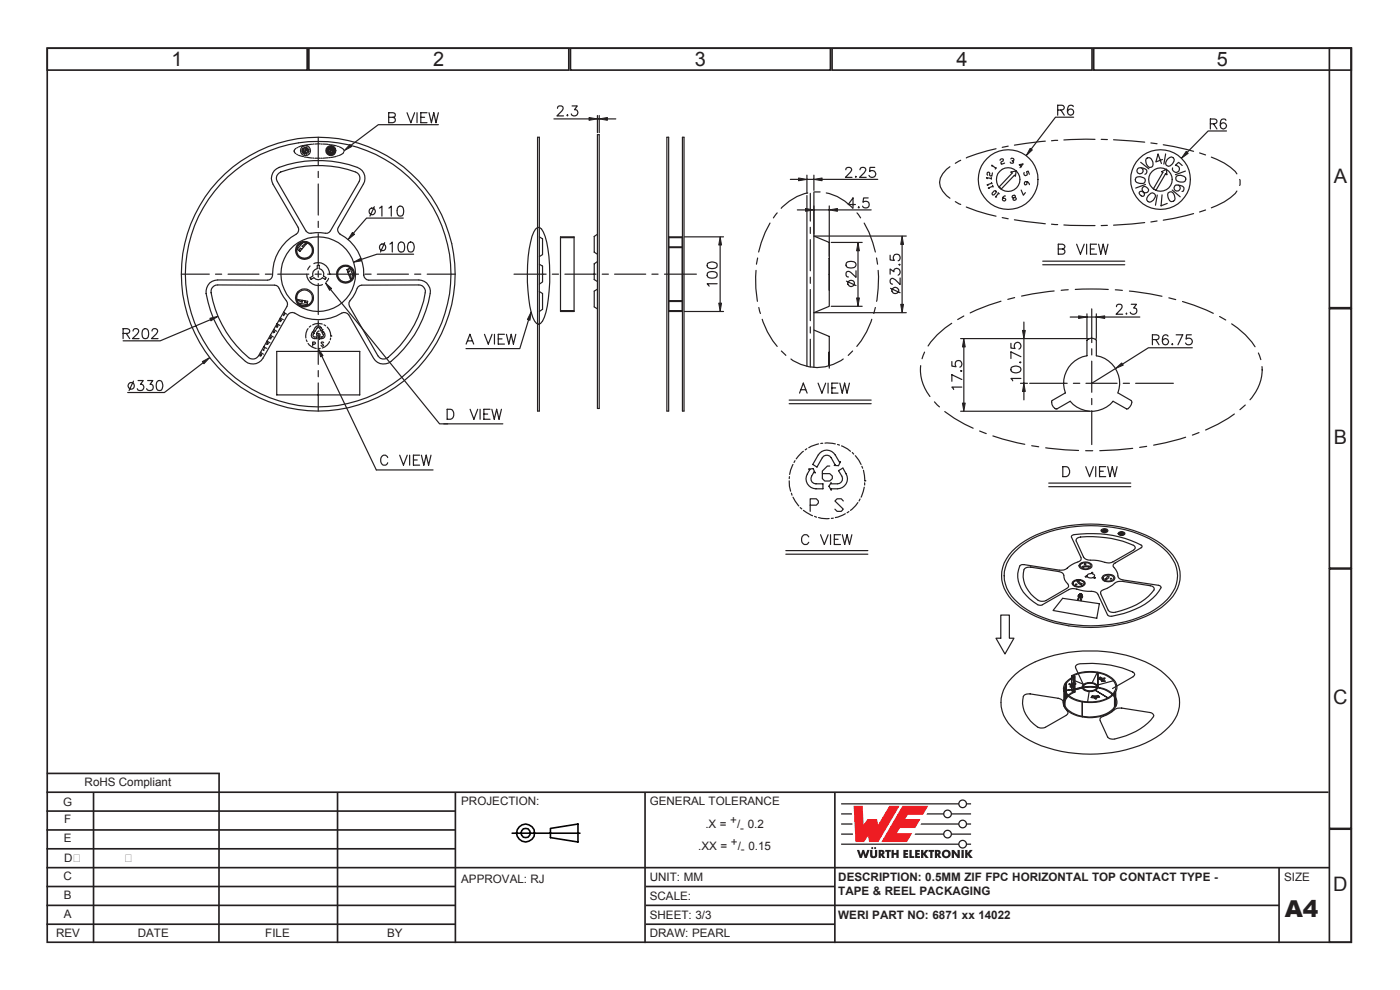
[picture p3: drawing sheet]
<svg xmlns="http://www.w3.org/2000/svg" width="297mm" height="210mm" viewBox="0 0 297 210" stroke-linecap="round" stroke-linejoin="round" font-family="sans-serif">
<g fill="none" stroke="#231f20" stroke-width=".35">
<path d="M10 10.2h276.7v189.7h-276.7zM10 10.2h55.2v4.7h-55.2zM65.5 10.2h55.2v4.7h-55.2zM121 10.2h55.2v4.7h-55.2zM176.5 10.2h55.2v4.7h-55.2zM232 10.2h54.7v4.7h-54.7zM282 10.2h4.7v55.1h-4.7zM282 65.5h4.7v55h-4.7zM282 120.7h4.7v55h-4.7zM9.8 168h272M9.8 176h86.7M9.8 172h86.7"/>
<path d="M9.9 164.1h36.7M19.8 168v32M46.5 164l-.1 36M71.6 168v32M96.6 168v32M136.8 168v32M177.1 168v32M282 175.9h4.7v24h-4.7zM9.8 192h86.7M9.8 188h86.7M9.8 196h86.7M9.8 184h272.2"/>
<path d="M9.8 180h86.7M137 192h134.3M137 188h40.1M137 196h40.1M271.3 184v16"/>
</g>
<g fill="none" stroke="#000" stroke-width=".34">
<path d="M108.6 176.7h14.4M116.8 175.7l5.8-.9v3.8l-5.8-.9z"/>
<circle cx="111.5" cy="176.7" r="1.88"/>
<circle cx="111.5" cy="176.7" r="1.02"/>
</g>
<g fill="#ee1d23">
<path d="M181.1 170.9h1.9l.2 4 .9-1.2h2l.2 1.3 2.4-4.1h2.1l-4.5 7.7h-1.9l-.2-1.3-.9 1.3h-1.8z"/>
<path d="M191.4 170.9h5.5l-1.1 1.9h-3.2l-.6 .9h3.3l-1.1 1.9h-3.3l-.6 1.1h3.2l-1.1 1.9h-5.4z"/>
</g>
<g fill="#231f20">
<path d="M181.8 180.3h.5l.3 1 .3-1h.4l.3 1 .4-1h.5l-.6 1.7h-.5l-.3-1-.3 1h-.4z"/>
<path d="M184.6 180.3h.5v1.2l.2 .1 .3-.1v-1.2h.5v1.1a.76 .76 0 0 1-.8 .6 .76 .76 0 0 1-.7-.6z"/>
<path d="M187.8 180.3h1.2v.4h-.4v1.3h-.5l.1-1.3h-.4z"/>
<path d="M189.1 180.3h.5v.6h.6v-.6h.5l-.1 1.7h-.4v-.7h-.6v.7h-.5z"/>
<path d="M191.6 180.3h1.1v.4h-.6v.2h.5v.4h-.5v.3h.6v.4h-1.1z"/>
<path d="M192.9 180.3h.5v1.3h.5v.4h-1z"/>
<path d="M194.1 180.3h1v.4h-.5v.2h.5v.4h-.5v.3h.6v.4h-1.1z"/>
<path d="M195.4 180.3h.5v.7l.5-.7h.6l-.7 .8 .7 .9h-.6l-.5-.7v.7h-.5z"/>
<path d="M197 180.3h1.2v.4h-.4v1.3h-.5v-1.3h-.3z"/>
<path d="M201.9 180.3h.5l.8 1-.1-1h.5v1.7h-.5l-.7-1.1v1.1h-.5z"/>
<path d="M204 180.3h.5v1.7h-.5z"/>
<path d="M204.7 180.3h.5v.7l.5-.7h.6l-.6 .8 .7 .9h-.6l-.6-.7v.7h-.5z"/>
<circle cx="185" cy="179.9" r=".22"/>
<circle cx="185.7" cy="179.9" r=".22"/>
</g>
<g fill="#231f20">
<path d="M186.4 180.3h.5a.55 .55 0 0 1 .7 .3 .55 .55 0 0 1-.3 .7l.5 .7h-.5l-.4-.6v.6h-.5zM186.9 180.7v.3h.2v-.2z" fill-rule="evenodd"/>
<path d="M198.3 180.3h.6a.55 .55 0 0 1 .6 .3 .55 .55 0 0 1-.2 .7l.4 .7h-.5l-.4-.6v.6h-.5zM198.8 180.7v.3h.2l.1-.2z" fill-rule="evenodd"/>
<path d="M199.8 181.1a.95 .95 0 0 1 1.9 0 .95 .95 0 0 1-1.9 0zM200.3 181.2a.5 .5 0 0 0 1 0 .5 .5 0 0 0-1 0z" fill-rule="evenodd"/>
</g>
<path d="M178.4 176.9h2.6M178.4 174.8h2.4M178.4 172.6h2.3" fill="none" stroke="#231f20" stroke-width=".27"/>
<g fill="#231f20">
<path d="M203.5 170.5a.7 .7 0 0 1 1.4 0 .7 .7 0 0 1-1.4 0zM178.4 170.4h24.9a.94 .94 0 0 1 .9-.8 .94 .94 0 0 1 1 .8h.8v.2h-.8a.94 .94 0 0 1-1 .9 .94 .94 0 0 1-.9-.9h-24.9z" fill-rule="evenodd"/>
<path d="M200.3 172.6a.7 .7 0 0 1 1.4 0 .7 .7 0 0 1-1.4 0zM196.7 172.5h3.4a.94 .94 0 0 1 .9-.8 .94 .94 0 0 1 1 .8h4v.3h-4a.94 .94 0 0 1-1 .8 .94 .94 0 0 1-.9-.8h-3.6z" fill-rule="evenodd"/>
<path d="M203.5 174.8a.7 .7 0 0 1 1.4 0 .7 .7 0 0 1-1.4 0zM195.4 174.7h7.9a.94 .94 0 0 1 .9-.9 .94 .94 0 0 1 1 .9h.8v.2h-.8a.94 .94 0 0 1-1 .8 .94 .94 0 0 1-.9-.8h-8z" fill-rule="evenodd"/>
<path d="M200.3 176.9a.7 .7 0 0 1 1.4 0 .7 .7 0 0 1-1.4 0zM194.2 176.8h5.9a.94 .94 0 0 1 .9-.8 .94 .94 0 0 1 1 .8h4v.3h-4a.94 .94 0 0 1-1 .8 .94 .94 0 0 1-.9-.8h-6.1z" fill-rule="evenodd"/>
<path d="M203.5 179.1a.7 .7 0 0 1 1.4 0 .7 .7 0 0 1-1.4 0zM178.4 178.9h24.9a.94 .94 0 0 1 .9-.8 .94 .94 0 0 1 1 .8h.8v.3h-.8a.94 .94 0 0 1-1 .8 .94 .94 0 0 1-.9-.8h-24.9z" fill-rule="evenodd"/>
</g>
<g fill="none" stroke="#231f20" stroke-width=".25">
<path d="M58.2 36.2l.5-.4a23.2 23.2 0 0 1 17.7 0 2.41 2.41 0 0 1 .7 3.3l-5.3 9.1a1.07 1.07 0 0 0 .4 1.5 9.8 9.8 0 0 1 5.1 9.1l.5 .5 .4 .1h10.7a2.44 2.44 0 0 1 2.4 2.9 23.3 23.3 0 0 1-8.8 14.7 2.46 2.46 0 0 1-3.3-1l-5.2-9.2a1.18 1.18 0 0 0-1.5-.4 9.6 9.6 0 0 1-10 0 1.14 1.14 0 0 0-1.5 .4l-5.2 9.2a2.47 2.47 0 0 1-3.7 .7 23.6 23.6 0 0 1-8.4-15 2.39 2.39 0 0 1 2.5-2.3h10.6a1.08 1.08 0 0 0 1-1.1 10 10 0 0 1 5.4-8.9l.2-.8-.2-.4-5.3-9.1a2.43 2.43 0 0 1 .3-2.9zM59.2 36.7a22.5 22.5 0 0 1 16.6 0 1.44 1.44 0 0 1 .4 1.8l-6.1 10.5-.6 .5-1.5-.1-2.4 .1-.7-.5-6.1-10.5a1.32 1.32 0 0 1 .4-1.8zM62.7 31.5l-.3 .5 .3 .6M62.9 32.7l.2 .1M63.1 31.3l-.2 .1M63.3 32.9l1.1 .3M64.2 31.9h-.1M64.2 32l-.1 .2M64.2 32.1l-.1 .1M64.3 31.7l-.2 .1M64.3 31.5l.1 .1M64.3 32.3v.2z"/>
<path d="M64.4 30.9l-1.1 .3M64.4 31.5l-.1 .1M64.5 32.5l-.1 .1M64.5 31.3l.2 .1M64.6 33.3l.2 .1M64.7 32.5v.2l-.1-.1M64.8 30.8h-.2M64.9 31.2v.1M64.9 31.7h.2v.1l-.5 .5zM64.9 31.7h.1M65 31.3h-.1M65 32.6h.1"/>
<path d="M65 33.4l1.1 .1M65.3 31.5l.1-.1-.2 .1M65.3 32.3l.1 .2v-.1M65.4 31.7l.2 .1M65.5 32l-.1 .1h.2M66.1 30.6l-1.1 .1M66.3 33.5l.2 .1M66.5 30.6h-.2M66.8 33.6h1.1M67.5 29.1v5.9M67.5 36.4v1.3M67.5 39v6.6"/>
<path d="M67.9 30.5l-1.1 .1M68.1 33.6h.2M68.1 30.6h.2M68.5 30.6h1.1M69.3 31.9l.4 .1h-.4zM69.5 32.3l.1 .2zM69.5 31.4l.3 .2M69.5 31.7l-.1-.1v.2M69.5 31.6l.2 .1-.1 .1M69.6 32.3l.1-.1 .1 .2M69.6 33.5l-1.1 .1M69.7 32.1l-.4 .1"/>
<path d="M69.7 31.2h.1v.3zM69.7 32.6l.3-.1-.2 .3zM69.8 33.4h.3M69.8 30.7h.3M69.9 32.3l.5-.7v.2l-.3 .5M70 31.1h.2l-.1 .1M70.1 32.5l-.1 .3M70.2 31.2v.2h-.1M70.3 32.7v.1l.1-.1M70.3 30.7l1.1 .2M70.4 32.5h-.2v.2M70.4 31l-.1 .4"/>
<path d="M70.5 32.5l.1-.1 .1 .3zM70.5 31.1l.1 .2-.2 .1zM70.6 31.5l.1 .2 .1-.1M70.6 32.3l.3 .2M70.7 31.9h.4l-.1 .1zM70.8 31.4h.1l-.1 .1M70.8 32.1l-.1 .1 .2 .1M71 32.1v.2l-.1-.1M71.1 31.7l-.4 .1M71.4 33.1l-1.1 .3M71.6 31l.2 .1M71.8 33l-.2 .1"/>
<path d="M72 31.1l.9 .6M72.9 32.3l-.9 .7M73 32v.2M82.5 24.9l1.1 .1a.56 .56 0 0 1 .3 .6 .56 .56 0 0 1-.6 .4h-.8v-2.1h.8l.5 .2v.6l-.5 .2M86.4 23.9l.8 2.1 .8-2.1M88.5 23.9v2.1M89.3 24.9h.8M90.6 23.9h-1.3v2.1h1.3M91 23.9l.5 2.1 .5-2.1 .5 2.1 .5-2.1M93 26.4h-12.7l-5.9 4.5M114 29.1h.4v58.1h-.4zM117.5 25.2h7.5"/>
<path d="M118.3 23l.1-.4 .7-.1a.49 .49 0 0 1 .3 .8l-1.3 1.3h1.4M120.3 24.5h.2l-.1 .1zM121.4 22.5h1.1l-.6 .8a.71 .71 0 0 1 .6 1 .71 .71 0 0 1-1.2 .1l-.1-.2M126.7 24.5v3.6M126.7 28.6h.4v58h-.4zM126.7 25.2h.4M127.1 24.5v3.6M128.9 25.2h1.7M141.5 29.1h.4v58.1h-.4zM144.8 29.1h.3v58.1h-.3zM167.7 38h1.7M171.2 37.2v3.8"/>
<path d="M171.2 38h1.5M172.7 37.2v3.2M174.4 38h11.8M179.4 36l.2-.4h.9a.46 .46 0 0 1 0 .7l-1.1 1.3h1.3M181.5 37.5h.1v.1zM182.4 36l.3-.4h.8a.46 .46 0 0 1 0 .7l-1.1 1.3h1.4M185.6 35.5h-1l-.1 .9a.75 .75 0 0 1 1.1 0 .75 .75 0 0 1-.2 1.1 .75 .75 0 0 1-1.1-.3M201.5 35.4a4.6 4.6 0 0 0-2.2 3.3 4.6 4.6 0 0 0 2.2 3.3M203.8 34l-1.1 .6M210.3 37.9l-1-.2 .1 .2M210.3 37.7v.3M210.3 38.7l.2 .3"/>
<path d="M210.4 38.9l-1 .3 .2 .1M210.5 35.3l-.1-.3 .9 .7M210.5 36.7l-.1 .7-.3-.1-.2-.2 .1-.3-.4-.3-.2 .1 .1 .6M210.6 39.3l.1 .4M210.6 39.5l-1 .4 .3 .1M211.3 31.6a34.3 34.3 0 0 0-6.3 1.9M211.3 35.6l-.2 .3M212.1 34l.1-.2 .4-.1 .2 .1v.4l-.5 .3 .1 .4 .7-.3M213.9 31l-1.3 .3M214.4 33.7l.2-.2 .4 .1 .1 .4-.4 .1M214.5 36.5l1.1-.2-.2 1.1-.2-.2-2.8 2.9-.5-.4 2.8-3zM214.9 34.1l.1 .2-.2 .3h-.4l-.1-.2"/>
<path d="M216.7 35.4l-.5-.5 .9-.1-.7 .8M217.3 36.6l-.1 .2 .3 .5 .4-.2v-.2l-.1-.5 .3-.1 .3 .7M217.9 38.6l-.1 .5-.4 .1v-.5l.2-.2 .5 .1 .3 .6M221.8 29.9l-6.6 .9M224.4 29.8l-1.3 .1M224.4 23.3h.9a.58 .58 0 0 0 .5-.6l-.2-.3-.3-.1h-.9v2.1M225.1 23.3l.7 1.1M227.7 22.6a.61 .61 0 0 0-.6-.3 .61 .61 0 0 0-.5 .4 1.21 1.21 0 0 0 .5 1.7 .67 .67 0 0 0 .7-.6 .67 .67 0 0 0-.6-.7 .67 .67 0 0 0-.7 .6M227.8 24.9h-3.9l-5.1 6.7M232.3 29.6l-6.6 .1M233.6 29.6h1.3M236.2 29.6l6.6 .6"/>
<path d="M241 37.6a1.61 1.61 0 0 1 1.9 .4 .7 .7 0 0 1-.4 .9 1.86 1.86 0 0 1-1.6-.4zM242 34.4l1.7 1.4M242 35.6a.67 .67 0 0 1 .5 1 .67 .67 0 0 1-1.1 .1 .67 .67 0 0 1 .2-1.1 1.93 1.93 0 0 1 1.7 .5 .65 .65 0 0 1-.4 .9M242.5 39.6a.75 .75 0 0 1 .9 .3 .75 .75 0 0 1 0 .9 1.23 1.23 0 0 1-1.4-.2l-.3 .2a.74 .74 0 0 0 .9 .8l.2-.4-.1-.2a.91 .91 0 0 1-.2-1.4zM243 39.1l-2.1 .8M243.1 33.7a.71 .71 0 0 1 1.1 0 1.35 1.35 0 0 1 .1 1.7l-.2 .1a1.17 1.17 0 0 1-1.1-1.5zM244.2 30.3l1.3 .2M246.6 33.8l-1.4 .5 .5-1.6 .7 2M246.8 30.7l6.4 1.4M247.3 32.7l-.4 2.1M247.7 33.7l.4-.3a.66 .66 0 0 1 1 .4 1.62 1.62 0 0 1-1.2 1.5 .65 .65 0 0 1-.6-.9zM249.6 37.4a1.61 1.61 0 0 1 1.9 .3 .69 .69 0 0 1-.5 .9 1.73 1.73 0 0 1-1.5-.4l-.1-.6z"/>
<path d="M249.9 39.3a.65 .65 0 0 1 .3 1 .65 .65 0 0 1-1 0 .65 .65 0 0 1 .3-1 2.16 2.16 0 0 1 1.6 .5 .62 .62 0 0 1-.3 .8M250.8 35.1l-.8-.7-.6 .7a.76 .76 0 0 1 .9 .7 .76 .76 0 0 1-.9 .8 .76 .76 0 0 1-.6-1M251.5 36.3l-2.1 .8M254.5 32.4l1.2 .5M256.8 26.3l1.2-.2 .2-.3-.1-.3-.4-.3h-.9v2.2M257 33.3a11.9 11.9 0 0 1 5.4 3.6M257.4 26.3l.8 1.1M260.1 25.5a.62 .62 0 0 0-.9-.2 1.65 1.65 0 0 0 0 1.9 .66 .66 0 0 0 .9-.3 .66 .66 0 0 0-.4-.9 .66 .66 0 0 0-.8 .6M260.2 27.8h-3.9l-4.4 4.5M263 38.1v1.2M38.5 58.2h5.9M45.7 58.2h1.3"/>
<path d="M48.4 58.2h6.5M56.3 58.2h1.3M58.9 58.2h6.6M64 52.9l-.3-.2-.3 .5M64.2 51.5l-1.1 1.4 .5 .4 1.5-1.7M65 51.7l-.2-.1-.7 .6 .3 .2M65.1 58.2a2.42 2.42 0 0 0 3.3 2.2M65.8 56.4l-.5 .8M66.6 55.9a2.42 2.42 0 0 1 3.3 2.3M66.8 58.2h1.3M67.3 56.3h.4v.7a1.2 1.2 0 0 1 .9 1.5l.6 .4-.2 .4-.6-.4a1.19 1.19 0 0 1-1.8 0l-.6 .4-.2-.4 .6-.4a1.19 1.19 0 0 1 .9-1.5zM67.5 46.9v1.4"/>
<path d="M67.5 49.6v6.6M67.5 57.5v1.3M69.5 58.2h6.6M69.7 59l-.5 .9M69.9 58.2h.1M73.9 57.1l.3 .5-.4 .1M74 58.3l.4-.1 .1 .9h-.2M74.9 58.6l-.6-1.7-.7 .3 .8 2.2M77.4 58.2h1.3M79.4 43.8l-.9 2M80 58.2h6.6M80.5 44.1l.5-.4v2.1"/>
<path d="M81.6 51.5l-.9 2M82.5 44.1l.5-.4v2.1M82.7 51.8l.5-.5v2.2M84.5 43.8a.66 .66 0 0 1 1 .3 1.84 1.84 0 0 1-.2 1.7 .73 .73 0 0 1-1-.3 1.84 1.84 0 0 1 .2-1.7zM84.7 51.5a.66 .66 0 0 1 1.1 .3 1.84 1.84 0 0 1-.3 1.6 .73 .73 0 0 1-1-.3 1.83 1.83 0 0 1 .2-1.6zM85.5 46.3h-7.7l-2.8 3.2M86.7 51.5a.66 .66 0 0 1 1.1 .3 1.05 1.05 0 0 1-.7 1.7 1.1 1.1 0 0 1-.5-1.7zM87.8 53.9h-7.8l-3.3 1.1M88 58.2h1.3M90.6 58.2h6M109 58.2h6.9M113.6 48.6l.4-.3h.5a4.8 4.8 0 0 1 1.5 3.1 35.4 35.4 0 0 1-.5 15.9l-.4 .8-.4 .5-.4 .2a2.96 2.96 0 0 1-1.6-2.6 36.8 36.8 0 0 1 .2-16z"/>
<path d="M114.4 50.2l.7 .5v3.3l-.7 .4M114.4 56l.7 .5v3.3l-.7 .5M117.2 58.2h1.3M118.9 50.2h2.9v15.9h-2.9zM118.9 50.4h2.9M119.8 58.2h6.6M126.7 49.7l-.6 .5v3.3l.6 .4M126.7 55.5l-.6 .5v3.3l.6 .4M127.8 58.2h1.3M130.4 58.2h6.6M138.3 58.2h1.3M141 58.2h6.7"/>
<path d="M141.9 50.2h2.9M141.9 50.4h2.9M141.9 52.5h2.9M141.9 52.4h2.9M145.2 50.2h8.3M150.1 57.9a1.71 1.71 0 0 1 2 0 .71 .71 0 0 1-.4 1 1.83 1.83 0 0 1-1.6-.2zM150.1 55.9a1.71 1.71 0 0 1 2 0 .71 .71 0 0 1-.4 1 1.84 1.84 0 0 1-1.6-.2zM152.8 52v12.3M160.4 57.4a24.7 24.7 0 0 0 .3 6.5M160.7 54.7l-.2 1.3M163.4 47.3l-1.1 2-.8 2.2-.6 2M164.9 45.2l-.8 1"/>
<path d="M169.1 44.5h1.8M171.2 41.5v36.2M171.4 40.9a10.4 10.4 0 0 0-5.7 3.3M171.9 41v5.9M171.9 48.2v1.3M171.9 50.8v6.6M171.9 58.8v1.3M172.7 40.8v37.1M172.7 44.5h3.2M172.7 40.7h1.3M175.3 40.9a10 10 0 0 1 5.6 3.3M175.9 54.8v10.2l-3.2 1.3h19.6"/>
<path d="M175.9 43.7v17.9M176.3 51.4h6.6M177.7 44.5h7.1M179.6 55.7a1.39 1.39 0 0 1 2 .3v.3a1.39 1.39 0 0 1-2 .2zM179.6 59.6l2 1M181.5 43.4h-1.6l1.1-1.4v2.1M181.6 57.4v1.4l-1-.9a.68 .68 0 0 0-1-.2l-.1 .7 .1 .3 .4 .1M181.8 45.2l.8 1M182 53.2v10M182.2 43.9v.2l-.1-.1zM183.3 47.3l1 2 1.4 4.2M184.2 42h-1l-.1 .9a.74 .74 0 0 1 1.1 0 .74 .74 0 0 1-.1 1.1 .74 .74 0 0 1-1.1-.3"/>
<path d="M186 54.7l.2 1.3M186.3 57.4a26.9 26.9 0 0 1-.3 6.5M188.8 58.2v-1.1l.8 .5a.71 .71 0 0 1 1-.6 .71 .71 0 0 1 .2 1.2l-.3 .2M188.8 54.1v1.1h.9a.74 .74 0 0 1 0-1.1 .74 .74 0 0 1 1.1 .1 .74 .74 0 0 1-.3 1.1M190.8 56l.2 .1-.2 .2zM191 59v1.4l-1.1-1.1a.64 .64 0 0 0-1 0v.8l.4 .2M191.4 51.8v12.7M192.3 50.1h-19.6l3.2 1.3M202.7 42.8l1.1 .6M205 43.9a34.3 34.3 0 0 0 6.3 2M210.9 40.5l.3-.1 .1 .4-.4 .5-.3 .1-.1-.4zM211.7 40.9l.3 .2"/>
<path d="M211.8 41l-.6 .8h.2M212.6 46.2l1.3 .2M213.3 41.6l-.2-.1-.4 .3v.5l.1 .3h.3l.3-.3-.2-.2-.5-.1M215.2 46.6l6.6 .9M215.3 41.9l.3 .3-.4 .3-.3-.2 .1-.3 .3-.1 .1-.4h-.6l-.1 .3 .3 .2M216.6 40.3l.5 1.1 .4-.5M221.2 56.2h17.4M221.2 55.4h17.4M223.1 47.6h1.3M224.5 52.8h.9a.55 .55 0 0 1 .4 .9l-.4 .2h-.9v-2.1h.9l.4 .2a.47 .47 0 0 1-.1 .7l-.3 .1M225.7 47.7l6.6 .1M228.4 51.8l.8 2.1 .8-2.1"/>
<path d="M230.5 51.8v2.1M231.3 52.8h.8M232.6 51.8h-1.3v2.1h1.3M233.1 51.8l.4 2.1 .5-2.1 .5 2.1 .5-2.1M234.9 47.8h-1.3M242.8 47.2l-6.6 .6M243.6 41.5a.91 .91 0 0 1 1.2-.5l.2 .2a.98 .98 0 0 1-.3 1.3l-.5 .3a.65 .65 0 0 1-.7-.1 .65 .65 0 0 1-.2-.7zM244.7 40.1l2-3.5-.3-.2 1.1-.5v1.2l-.3-.2-2 3.5M245.5 46.9l-1.3 .2M245.5 41.4l-.4 2.1M246.5 41.3l-.2 2.4 1.3-.5M247.8 40.9a.7 .7 0 0 1 1 0 1.88 1.88 0 0 1 .4 1.6 .74 .74 0 0 1-1.1 .1 1.93 1.93 0 0 1-.3-1.7z"/>
<path d="M248.7 40.3l1.7 1.5M253.2 45.3l-6.4 1.4M255.7 44.5l-1.2 .5M262.4 40.5a10.5 10.5 0 0 1-5.4 3.6M26.1 70.7l1.2-.1 .2-.3-.1-.4-.4-.2h-.9v2.1M26.8 70.7l.7 1.1M28.2 70.2l.1-.3 .3-.2h.4l.3 .2a.72 .72 0 0 1-.2 1l-1 .9h1.4M30.4 69.8a.66 .66 0 0 1 1 .3 1.84 1.84 0 0 1-.2 1.6 .73 .73 0 0 1-1-.2 1.83 1.83 0 0 1 .2-1.7zM32.3 70.2v-.3l.3-.2h.5l.3 .2a.72 .72 0 0 1-.3 1l-1 .9h1.4M43.1 77l-8.2 6.3h-7.8M44.7 67.8l-10.7 4.5h-7.9M45.1 61l.7-.5 .4-.1 12 .1 .8 .3 2 3.4v.4l-6.1 10.9a1.42 1.42 0 0 1-2.2 .4 22.7 22.7 0 0 1-7.9-14.2z"/>
<path d="M55.2 75.3l.1-.2 .2 .2h-.3v.3l.2-.3M55.2 74.8l.7 .3M55.9 73.6l.7 .3M56.2 73.9l-.4 .3 .2 .2M56.6 72.3l.7 .4M56.8 72.9l-.2-.2 .3 .1-.1 .2h-.2M57.4 71.1l.6 .4M57.6 71.6l-.2-.1-.1 .1 .1 .3-.2-.1M58 69.9l.7 .4M58.2 70.2l-.3 .4 .4-.2-.3-.1M58.7 74.5h17.6v9.3h-17.6zM58.8 68.7l.6 .3"/>
<path d="M58.8 69.2l-.2 .1 .3 .1M59 69.2l-.1-.2-.1 .2M59.4 67.5l.7 .3M59.5 67.8l.2 .2h-.4v.1l.3 .1M60.1 66.2l.7 .4M60.4 66.6l-.3 .4 .1-.1M62.9 63.5l2.4 .4-.2 .7-1.7-.3M63.2 63.5v.2l.9 .4v-.4M64.7 63.8l-.1 .4h.6M65 72.1l.1 .4M65.4 69.7a2.59 2.59 0 0 0-.5 2M65.4 72.8a2.54 2.54 0 0 0 1.7 1.1"/>
<path d="M65.9 69.1l-.3 .3M66.2 70.4h.3l.2 .3-.3 .5 .1 .1 .7 .2v.3a.87 .87 0 0 1-1.1-.3 .87 .87 0 0 1 .1-1.1zM66.3 73h.5l.1-.3-.1-.1h-.5v.8M66.9 69.5a.73 .73 0 0 1 1.2 0l.4 .4-.1 .3h-.4l-.2-.6a.34 .34 0 0 0-.6 0l-.4 .7-.3-.2zM67.5 60.1v6.6M67.5 68.1v1.3M67.5 70.7v6.6M67.5 78.6v1.3M67.7 70.2l-.5 .4v.5l.5 .2 .2-.2-.2-.3h-.5M67.9 73.9h-.4M68.3 75.6l11.5 24.1h12.1M68.3 70.6l.4-.2a.84 .84 0 0 1 .2 1.1 .84 .84 0 0 1-1.1 .3l-.2-.1 .2-.3 .5 .1 .3-.2v-.4z"/>
<path d="M68.4 68.7a2.65 2.65 0 0 0-2.1 .2M68.7 72.7l-.2-.1h-.3l-.1 .1 .6 .6-.2 .1h-.3l-.1-.1M68.7 68.9l.4 .2M69.4 69.4l.4 .5 .4 1.4M69.9 72.5a2.32 2.32 0 0 1-1.5 1.3M70.1 61.4l23.2 28.5h1.7M70.1 71.7v.4M70.2 71.3h.1M76 60.8l.7-.3 12.2-.1a1.4 1.4 0 0 1 1.3 1.7 22.9 22.9 0 0 1-8.2 14 1.43 1.43 0 0 1-1.8-.6l-6.2-10.9v-.4l.9-1.2zM98.9 73l.8-2.1 .8 2.1M99.2 72.3h1M102.8 70.9l.8 2.1 .8-2.1"/>
<path d="M104.9 70.9v2.1M105.7 71.9h.8M107 70.9h-1.3v2.1h1.3M107.4 70.9l.5 2.1 .6-2.1 .4 2.1 .5-2.1M112.1 67.9l-1.8 6h-11.4M114.4 61.8l.7 .5v3.3l-.7 .5M118.9 65.9h2.9M126.7 61.3l-.6 .5v3.3l.6 .4M141.9 66.1h2.9M141.9 65.9h2.9M141.9 63.8h2.9M141.9 64h2.9"/>
<path d="M145.2 66.1h8.3M152.1 60.2h-2.1l.4 .5M161 65.2l.3 1.3M161.7 67.7a16.6 16.6 0 0 0 3.2 5.8M165.8 74.5l.9 .9M167.8 76.1a9.4 9.4 0 0 0 11.1 0M171.9 61.4v6.6M171.9 69.3v1.3M171.9 72v5.8M172.7 70l3.2 1.4v6.7M176.3 65h6.6M180.9 74.5l-1 .9"/>
<path d="M184.9 67.7a16.6 16.6 0 0 1-3.1 5.8M185.7 65.2l-.3 1.3M188.9 61.2l2.1 .9M201.9 76.7v1l.9 .1a.75 .75 0 0 1 0-1.1 .75 .75 0 0 1 1.1 .1 .75 .75 0 0 1-.3 1.1M203.8 71.8h27.3M203.8 78.7h.2zM204.5 73.6v11.9M214.5 72.8v1l.8 .1a.76 .76 0 0 1 .1-1.1 .76 .76 0 0 1 1.1 .2 .76 .76 0 0 1-.3 1.1M214.5 77.9a1.39 1.39 0 0 1 2.1 .3v.3a1.19 1.19 0 0 1-2.1 0zM216.5 76.8h.1l-.1 .2zM216.6 75.7l-2.1-1.1v1.4M217.2 68.3v1.8"/>
<path d="M217.2 71.8v9.5M227 67.3h1.8M230.6 66.6v5.2M230.6 67.3h2M230.6 72a1.46 1.46 0 0 1 2 .2v3.3a5.9 5.9 0 0 1 4.6 7.8l2.9 1.8a1.47 1.47 0 0 1-1.1 1.6l-2.9-1.6a5.9 5.9 0 0 1-9.1 0l-3 1.7a1.41 1.41 0 0 1-.8-1.9l2.8-1.6a5.9 5.9 0 0 1 4.6-7.8zM231.6 65.5v7.2M231.6 74v1.3M231.6 76.6v6.6M232.6 66.6v5.2M234.4 67.3h7.4M236.6 78.2l-5 3.1M236.9 65.1l.2-.5 .6-.1a.49 .49 0 0 1 .3 .8l-1.2 1.4h1.4"/>
<path d="M238.9 66.5h.2l-.1 .2zM240 64.5h1.1l-.6 .8a.68 .68 0 0 1 .7 .8 .68 .68 0 0 1-.9 .6l-.4-.3-.1-.2M244.5 72h1.2l.2-.4-.1-.4-.4-.2h-.9v2.1M245.2 72l.7 1.1M247.8 71.3a.57 .57 0 0 0-.9-.2 1.65 1.65 0 0 0 0 2 .66 .66 0 0 0 1-.3 .66 .66 0 0 0-.5-.9 .66 .66 0 0 0-.8 .5M248.6 73.1l.1-.2 .1 .2zM249.5 71h1.4l-1 2.1M252.7 71h-1l-.1 1a.75 .75 0 0 1 1.2 0 .75 .75 0 0 1-.2 1.1 .75 .75 0 0 1-1.1-.3M252.9 73.8h-9.3l-5.5 3.4M28.3 80.8l-.9 2M29.3 80.7h1.1l-.6 .8a.68 .68 0 0 1 .7 .8 .68 .68 0 0 1-.9 .5h-.3l-.2-.3M31.3 80.7h1.1l-.6 .8a.71 .71 0 0 1 .5 1.2 .71 .71 0 0 1-1.2-.2"/>
<path d="M33.4 80.8a.61 .61 0 0 1 1 .3 1.05 1.05 0 0 1-.7 1.7 .9 .9 0 0 1-.6-1.1zM67.5 81.2v6M82.2 97.1a.74 .74 0 0 0-1.1-.4 1.23 1.23 0 0 0 .3 2l.6-.1 .2-.4M84.8 96.6l.8 2.1 .8-2.1M86.9 96.6v2.1M87.7 97.6h.8M89 96.6h-1.3v2.1h1.3M89.4 96.6l.5 2.1 .5-2.1 .5 2.1 .5-2.1M94.1 89.9h12.6M94.9 86.8h.7a1.15 1.15 0 0 1 .7 1.1 1.15 1.15 0 0 1-.7 1h-.7zM99.7 86.8l.8 2.1 .8-2.1M101.8 86.8v2.1"/>
<path d="M102.7 87.8h.8M104 86.8h-1.3v2.1h1.3M104.3 86.8l.6 2.1 .5-2.1 .5 2.1 .5-2.1M167.4 84.9h17.4M167.4 85.6h17.4M168.2 98.5l-.7 2.1M168.7 97.7l-.3 .4M169.6 83.4l.8-2.1 .8 2.1M169.9 82.7h1M170.4 95.7l-1.5 1.6M171.2 95.2l-.4 .2M171.5 99.5l1-.1 .4 .9-.2-.2-.5 .9a1.07 1.07 0 0 0 .9 1.6h1.5v1.1a3 3 0 0 1-3.3-1.1 2.47 2.47 0 0 1 .5-3z"/>
<path d="M173.6 81.3l.8 2.1 .8-2.1M173.7 94.2l-2.1 .8M173.9 96.1a2.07 2.07 0 0 1 3.3 .4l.9 1.6 .2-.2-.4 .9-.9-.1 .2-.1-.9-1.5a1.08 1.08 0 0 0-1.8 0l-1.2 2-.9-.6zM174.5 94l-.4 .1M175 94l2.2 .2M175.7 81.3v2.1M176 98.9h-.5l-1 1v1.6l.5 .5h1l.6-.5v-.5l-.6-.5h-1.5M176.5 82.3h.8M177.7 94.3l.4 .1M177.8 81.3h-1.3v2.1h1.3M177.9 99.8l.9-.5a3 3 0 0 1 .7 3.3 2.15 2.15 0 0 1-1.8 1.1h-1.4v.2l-.4-.8 .4-.7v.2h1.4a1.09 1.09 0 0 0 .9-1.6zM178.2 81.3l.5 2.1 .5-2.1 .5 2.1 .5-2.1"/>
<path d="M178.5 94.6l1.3 .6 .6 .5M180.8 96l.3 .3M181.4 96.7l1.3 1.8M182.8 98.9l.2 .4M183.2 99.8l.3 2.2M203.8 87.2h27.3M204 82.1h-2.1l.4 .5M204 80.5l-2.1-1v1.4M216.5 81.3h1.5M216.6 80.3h-2.1l.3 .5M217.2 83v1.8M218.4 81.3h8"/>
<path d="M225.5 99h.7a1.12 1.12 0 0 1 .7 1 1.12 1.12 0 0 1-.7 1.1h-.7zM227.7 81.3h1.4M230.3 99l.8 2.1 .8-2.1M230.4 81.3h6.6M231.6 84.5v1.3M231.6 87.2v7.1M232.5 99v2.1M233.3 100h.8M234.6 99h-1.3v2.1h1.3M235 99l.5 2.1 .5-2.1 .5 2.1 .5-2.1M238.3 81.3h1.3M240.9 81.3h8"/>
<path d="M166.7 116.8h17.4M166.7 117.6h17.4M167.4 102l.1 1.1 .2 1.1M167.5 101.1l-.1 .4M167.9 104.6l.1 .4M168.2 105.5l1.3 1.8M169.8 107.7l.3 .3M170.4 108.3l2 1.1M171.6 113.9a.79 .79 0 0 0-.9-.5 .79 .79 0 0 0-.6 .8 .86 .86 0 0 0 .3 1.2 .86 .86 0 0 0 1.2-.4M171.9 107.2h1.3l.4-.5v-.4l-.4-.5h-1.3v2.7M172.8 109.5l.4 .2M173.7 109.8l.6 .2h1.6"/>
<path d="M174.1 113.4l.8 2.1 .8-2.1M176.2 113.4v2.1M176.8 109.9l-.4 .1M177 114.4h.8M178.3 113.4h-1.3v2.1h1.3M178.7 113.4l.5 2.1 .5-2.1 .5 2.1 .5-2.1M178.9 106.3l-.4-.5h-.9l-.5 .5 1.8 1.7-.4 .5h-.9l-.5-.5M179.3 109l-2.1 .8M180.1 108.5l-.4 .3M182 106.6l-1.6 1.7M182.5 105.8l-.3 .5M183.3 103.3l-.6 2.2"/>
<path d="M183.4 102.4v.5M183.5 102h.1M214.7 116.9a21.4 21.4 0 0 1 13.6-5.6 27.3 27.3 0 0 1 18.1 4.1 8.4 8.4 0 0 1 3.9 7.6 9.6 9.6 0 0 1-4.9 6.5 29.1 29.1 0 0 1-27.9 0 9.2 9.2 0 0 1-5-7.4 7.4 7.4 0 0 1 2.2-5.2zM215.2 117.1a20.4 20.4 0 0 1 13.2-5.4 27.4 27.4 0 0 1 16.5 3.2 9.1 9.1 0 0 1 4.9 7.2 8.9 8.9 0 0 1-4.9 7.2 28.4 28.4 0 0 1-27 0 9.3 9.3 0 0 1-4.8-6.3 7.2 7.2 0 0 1 2.1-5.9zM222.5 102.5h17.4M222.5 103.2h17.4M228.4 114.3a2.41 2.41 0 0 1 2.2-.5 21.4 21.4 0 0 1 10.1 2l.1 .4-.3 .5-4.4 2.5a2.57 2.57 0 0 1-2.4-.1l-1.6-.3a2.37 2.37 0 0 1-2.2-.6l-1.6-3.4zM229.2 119.5a1.66 1.66 0 0 1 2.5 .5 1.58 1.58 0 0 1-2.8 0zM229.2 119.8a1.38 1.38 0 0 1 2.2 .2 1.34 1.34 0 0 1-2.3 0zM230.1 119.6l.3 .1-.2 .1zM233.6 112.4l.7-.3 .5 .2 .2 .3a.82 .82 0 0 1-1.4 0zM233.9 112.4l.4-.1 .4 .1a.38 .38 0 0 1-.4 .4 .38 .38 0 0 1-.4-.4z"/>
<path d="M234.7 112.4l-.8 .1M234.7 112.6l-.8 .1M237.3 113l.6-.2 .5 .1 .2 .3-.4 .4h-.5l-.4-.3zM237.5 113.1l.2-.2 .6 .2a.38 .38 0 0 1-.4 .4 .38 .38 0 0 1-.4-.4zM238.3 113.1l-.8 .1M238.4 113.2l-.9 .1M212.3 130.5h1.8v4.9h1l-1.9 3.3-1.9-3.3h1zM216.3 120.1l.4-.3h.5l7.6 1.1a2.15 2.15 0 0 0 2-.8l1.2-.6a1.56 1.56 0 0 0 1.4-.9l-2.1-4.7a.49 .49 0 0 1 .5-.5 23.3 23.3 0 0 1 14.4 2.3v.4l-.1 .1-5.8 3.4-.2 .5 .3 .3a3.4 3.4 0 0 1 .8 2.1l.3 .2 .7 .3 7.6 1.2 .5 .3a10.6 10.6 0 0 1-6.6 5.2l-3.9 1h-.5l-.3-.3-2.1-4.3a1.46 1.46 0 0 0-1.4-.7l-1.6-.1-1.5-.3a2.07 2.07 0 0 0-1.7 .1l-5.8 3.3a1.97 1.97 0 0 1-1.6-.7 6.6 6.6 0 0 1-3.2-6.8zM217.3 120.6l.6-.2 .8-.1 5.9 .9a1.1 1.1 0 0 1 1.1 1.3l.2 .5 .8 1.1-.1 .5-4.7 2.8-.7 .1a2.14 2.14 0 0 1-1.8-.8 5.5 5.5 0 0 1-2.1-6.1zM225.4 126.9l7.8 1.2-.5 3-9.3-1.6zM227.5 123.5a1.71 1.71 0 0 1 2.7 .2 1.58 1.58 0 0 1-2.7 0zM227.7 123.5a1.38 1.38 0 0 1 2.3 .2 1.3 1.3 0 0 1-2.3 0z"/>
<path d="M228.2 124h.3zM228.5 123.3h.4l.1 .2 .5 .3-.1 .2-.3-.1zM228.6 127.1l.3-.1h-.2l-.1 .3M228.8 126.3l.1 .1-.1 .2 .2 .2-.3-.1zM229.1 126l.3-.1 .2 .4h-.2l-.2-.3-.2 .3zM229.2 126.7h.3l.1-.3-.1 .5-.3-.1M229.2 126.7v.2zM229.3 126.3l-.2 .1v.2l.1 .1 .1-.2-.2-.1M229.5 127.2l-.2-.1 .1 .3-.2-.1M229.6 120.2l.7-.2 .8 .1-.2 .2-1.1 .1zM230.2 122.3l.4-.1a.72 .72 0 0 1 .9-.5l.2-.3v.3l.5 .3-.1 .4 .2 .2-.4-.1a1.21 1.21 0 0 1-1.3-.2zM233.6 125.4l2.4-1.3a2.19 2.19 0 0 1 2.1-.8l5.9 .9a.75 .75 0 0 1 .8 .9 13 13 0 0 1-9 4.8l-.7-.5-1.6-3.4z"/>
<path d="M234 122.1l1.1-.3a1.22 1.22 0 0 1 1.4 .8 1.35 1.35 0 0 1-1.8 .8 .74 .74 0 0 1-.8-.4 .74 .74 0 0 1 .1-.9zM234.2 122.2a1.47 1.47 0 0 1 2.1 .4 1.34 1.34 0 0 1-2.3 0zM234.9 122.2h.4a.78 .78 0 0 1-.7 .8l-.2-.2 .3-.2zM235.6 122.7l.2 .1h-.2zM214.6 143.8a20.6 20.6 0 0 1 12-5.4 29 29 0 0 1 18.6 3.2 9.6 9.6 0 0 1 5 6.5 7.5 7.5 0 0 1-3.1 6.9 23.1 23.1 0 0 1-14.3 4.9 26.7 26.7 0 0 1-16.5-4.2 8.4 8.4 0 0 1-3.9-7.6 7.7 7.7 0 0 1 2.2-4.3zM217.2 147.5l.6-.3h.7l6 .9a1.11 1.11 0 0 1 1.1 1.3l.1 .5 .8 1.1-.1 .5-4.6 2.8-.7 .1a2.14 2.14 0 0 1-1.8-.8 5.5 5.5 0 0 1-2.1-6.1zM225.7 146.5v3.2a2.37 2.37 0 0 1 1.4-2.6l.7-.3M225.9 146.5v3.2M225.9 146.5l3.7-.5-3.7 .5M226 144.9v3.2M226.2 144.9v3.2M226.8 145.1h.3l-.2 .1z"/>
<path d="M227.2 144.1l2.7 1.1M227.2 145.2l.6-.5 .4 .4-.3 .1-.2 .5h-.7zM227.3 143.3a8.4 8.4 0 0 1 9 .9 2.18 2.18 0 0 1-.5 3.5 8.5 8.5 0 0 1-9.5-.3l-.6-.9M227.3 143.3v3.2a8.4 8.4 0 0 1 9 .9 2.22 2.22 0 0 1-.5 3.5 8.4 8.4 0 0 1-9.5-.3l-.6-.9M227.3 143.3l.5 .3M227.4 146.2h.1M227.7 146.5a8.2 8.2 0 0 1 8.2 .7 2.21 2.21 0 0 1-.6 3.8 8.1 8.1 0 0 1-8.8-.5 2.07 2.07 0 0 1 .8-3.4l.8-.3zM227.7 143.3a8.2 8.2 0 0 1 8.2 .8 2.21 2.21 0 0 1-.6 3.8 8.2 8.2 0 0 1-8.8-.6 2.03 2.03 0 0 1 .8-3.3l.8-.4zM227.7 143.3v3.2M227.8 143.6a2.75 2.75 0 0 0-2.1 2.9M227.8 143.6v3.2l-.5-.3M227.9 143.7v3.2"/>
<path d="M228 144.9l-.5 .3-.1 .5M228.1 144.9l-.5 .4-.1 .4M228.1 143.6v3.2M229.6 148.8v3.1M229.6 148.9v3.2M229.7 145.1l-1.5-3.5a.74 .74 0 0 1 .9-.8 21.6 21.6 0 0 1 11.4 1.9l.2 .4-.3 .5-4.4 2.4M229.8 145.2a2.28 2.28 0 0 1 3 .3 1.06 1.06 0 0 1-1.1 1.2 1.57 1.57 0 0 1-2.1-.9zM230.1 145.2a1.95 1.95 0 0 1 2.5 .3l.1 .3a1.74 1.74 0 0 1-2.8 .2l-.1-.2zM231.1 146.7l-.4 2.2M232.4 148.1l.2 .1-.1 .1zM232.4 146.4l2.6 1.6M232.8 142.7l-1.1 2.1"/>
<path d="M232.9 142.6v3.2M232.9 142.7v3.2M233.1 147.6l-.7 .2-.7-.1M233.1 147.7l-1.5 .1M233.1 147.7l-.2-.2-1.2 .1-.1 .2M233.1 147.7l.2 .2-.9 .1h-.9l.1-.2M233.2 143.9l.5 .2 .3 .4M233.4 143.6l.9 .6 .1 .3-.7 .1-.3-.5-.3-.1 .1-.2 .4 .2 .5 .5-.3-.4-.6-.3zM233.4 152.3l2.5-1.3a2.19 2.19 0 0 1 2.1-.8l5.9 .9a.75 .75 0 0 1 .8 .9 13 13 0 0 1-9 4.8l-.7-.5-1.6-3.4zM234.2 143.8l.2 .1-.1 .1zM236.2 144.4l-3.4 .9M236.4 146.7v3.2"/>
<path d="M236.7 146.7v3.2"/>
<circle cx="64.8" cy="32" r=".43"/>
<circle cx="64.8" cy="32" r="1.06"/>
<circle cx="70.2" cy="31.9" r=".42"/>
<circle cx="70.2" cy="32" r="1.05"/>
<circle cx="213.9" cy="38.1" r="6.3"/>
<circle cx="213.9" cy="38.1" r="2.51"/>
<circle cx="246.2" cy="38.1" r="6.3"/>
<circle cx="246.2" cy="38.1" r="2.48"/>
<circle cx="64.6" cy="53.1" r="1.9"/>
<circle cx="64.6" cy="53.1" r="1.68"/>
<circle cx="67.5" cy="58.2" r="28.2"/>
<circle cx="67.5" cy="58.2" r="29"/>
<circle cx="67.5" cy="58.1" r="7.9"/>
<circle cx="73.3" cy="58.1" r="1.67"/>
<circle cx="73.3" cy="58.2" r="1.91"/>
<circle cx="78.9" cy="44.8" r=".69"/>
<circle cx="81.2" cy="52.5" r=".7"/>
<circle cx="64.6" cy="63.2" r="1.9"/>
<circle cx="64.6" cy="63.2" r="1.68"/>
<circle cx="180.5" cy="60.1" r=".7"/>
<circle cx="189.9" cy="61.6" r=".69"/>
<circle cx="27.8" cy="81.8" r=".7"/>
</g>
<g fill="#231f20" stroke="#231f20" stroke-width=".21">
<path d="M170.9 44.2l1.8 .3-1.8 .3z"/>
<path d="M175.9 44.5l1.8-.3v.6z"/>
<path d="M191.4 50.1l.3 1.7h-.6z"/>
<path d="M191.1 64.5h.6l-.3 1.8z"/>
<path d="M182 51.4l.3 1.8h-.6z"/>
<path d="M181.7 63.2h.6l-.3 1.8z"/>
<path d="M169.4 37.8l1.8 .2-1.8 .3z"/>
<path d="M172.7 38l1.7-.2v.5z"/>
<path d="M112.7 66.2l-.3 1.7-.5-.1z"/>
<path d="M74.2 30.6l.4 .5-1.6 .9z"/>
<path d="M69 60l1.4 1.2-.5 .4z"/>
<path d="M67.5 73.9l1 1.5-.5 .3z"/>
<path d="M231.7 147.7l.4 .1z"/>
<path d="M232.1 147.8l.5-.1z"/>
<path d="M232.1 147.8h.5z"/>
<path d="M232.6 147.7l.5-.1z"/>
<path d="M232.6 147.8l.5-.1z"/>
<path d="M227.4 145.4l.1 .3h-.1z"/>
<path d="M227.4 145.4h.1v.3z"/>
<path d="M227.6 145.1l-.2 .3z"/>
<path d="M227.6 145.1l.2 .1-.3 .2z"/>
<path d="M227.6 145.1l.4-.2z"/>
<path d="M228 144.9l-.2 .3z"/>
<path d="M233.2 143.9l.4 .2z"/>
<path d="M233.2 143.8l.4 .2z"/>
<path d="M233.6 144.1l.3 .2z"/>
<path d="M233.6 144l.3 .3z"/>
<path d="M233.9 144.3l.1 .2z"/>
<path d="M233.9 144.3l.2 .2z"/>
<path d="M44.5 67.5l1.8-.4-1.6 1z"/>
<path d="M42.9 76.7l1.6-.8-1.2 1.3z"/>
<path d="M216.9 70.1h.6l-.3 1.7z"/>
<path d="M217.2 81.3l.3 1.7h-.6z"/>
<path d="M204.5 71.8l.3 1.8h-.6z"/>
<path d="M204.2 85.5h.6l-.3 1.7z"/>
<path d="M228.8 67l1.8 .3-1.8 .2z"/>
<path d="M232.6 67.3l1.8-.3v.5z"/>
<path d="M236.6 78.2l1.4-1.2 .3 .5z"/>
<path d="M74.8 49.3l.4 .4-1.4 1.1z"/>
<path d="M75 55.6l1.6-.8 .1 .5z"/>
<path d="M152.8 50.2l.3 1.8h-.6z"/>
<path d="M152.5 64.3h.6l-.3 1.8z"/>
<path d="M127.1 25.2l1.8-.3v.6z"/>
<path d="M125 24.9l1.7 .3-1.7 .3z"/>
<path d="M218.5 31.5l.5 .3-1.3 1.2z"/>
<path d="M251.6 32.1l.5 .4-1.5 1.1z"/>
</g>
<path d="M198.9 70.9a33.7 33.7 0 0 1 14.3-7.3 70.9 70.9 0 0 1 41 1.5 24.6 24.6 0 0 1 11.9 8.2 9 9 0 0 1-.9 11.5 29 29 0 0 1-13.1 7.8 70.7 70.7 0 0 1-43.3-.8 24.6 24.6 0 0 1-11.9-8.2 9 9 0 0 1 1-11.5z" fill="none" stroke="#231f20" stroke-width=".25" stroke-dasharray="7 1.5 1.5 1.5"/>
<text font-size="4.9" fill="#231f20" x="272.6" y="194.5">A4</text>
<g font-size="4.2" fill="#231f20">
<text x="36.4" y="14">1</text>
<text x="91.9" y="14">2</text>
<text x="147.4" y="14">3</text>
<text x="202.9" y="14">4</text>
<text x="258.2" y="14">5</text>
<text x="282.9" y="38.8">A</text>
<text x="282.9" y="94.1">B</text>
<text x="282.8" y="149.3">C</text>
<text x="282.8" y="189">D</text>
</g>
<g font-size="2.5" fill="#231f20">
<text x="17.9" y="166.8">RoHS Compliant</text>
<text x="13.4" y="171">G</text>
<text x="97.8" y="170.8">PROJECTION:</text>
<text x="137.8" y="170.8">GENERAL TOLERANCE</text>
<text x="13.5" y="178.7">E</text>
<text x="13.6" y="174.6">F</text>
<text x="149.6" y="175.6">.X =</text>
<text x="154.9" y="174.8">+</text>
<text x="155.1" y="179.4">+</text>
<text x="156.4" y="175.6">/ 0.2</text>
<text x="157" y="176.4">-</text>
<text x="13.6" y="182.9">D</text>
<text x="148.1" y="180.2">.XX =</text>
<text x="156.5" y="180.2">/ 0.15</text>
<text x="157.2" y="181">-</text>
<text x="13.5" y="186.7">C</text>
<text x="13.5" y="190.8">B</text>
<text x="97.8" y="187.3">APPROVAL: RJ</text>
<text x="137.8" y="186.8">UNIT: MM</text>
<text x="137.8" y="190.9">SCALE:</text>
<text x="177.8" y="186.8">DESCRIPTION: 0.5MM ZIF FPC HORIZONTAL TOP CONTACT TYPE -</text>
<text x="177.8" y="189.8">TAPE &amp; REEL PACKAGING</text>
<text x="272.4" y="186.8">SIZE</text>
<text x="13.5" y="194.8">A</text>
<text x="137.8" y="194.8">SHEET: 3/3</text>
<text x="177.8" y="194.8">WERI PART NO: 6871 xx 14022</text>
<text x="11.9" y="198.8">REV</text>
<text x="29.2" y="198.8">DATE</text>
<text x="56.3" y="198.8">FILE</text>
<text x="82.1" y="198.8">BY</text>
<text x="137.8" y="198.8">DRAW: PEARL</text>
</g>
</svg>
